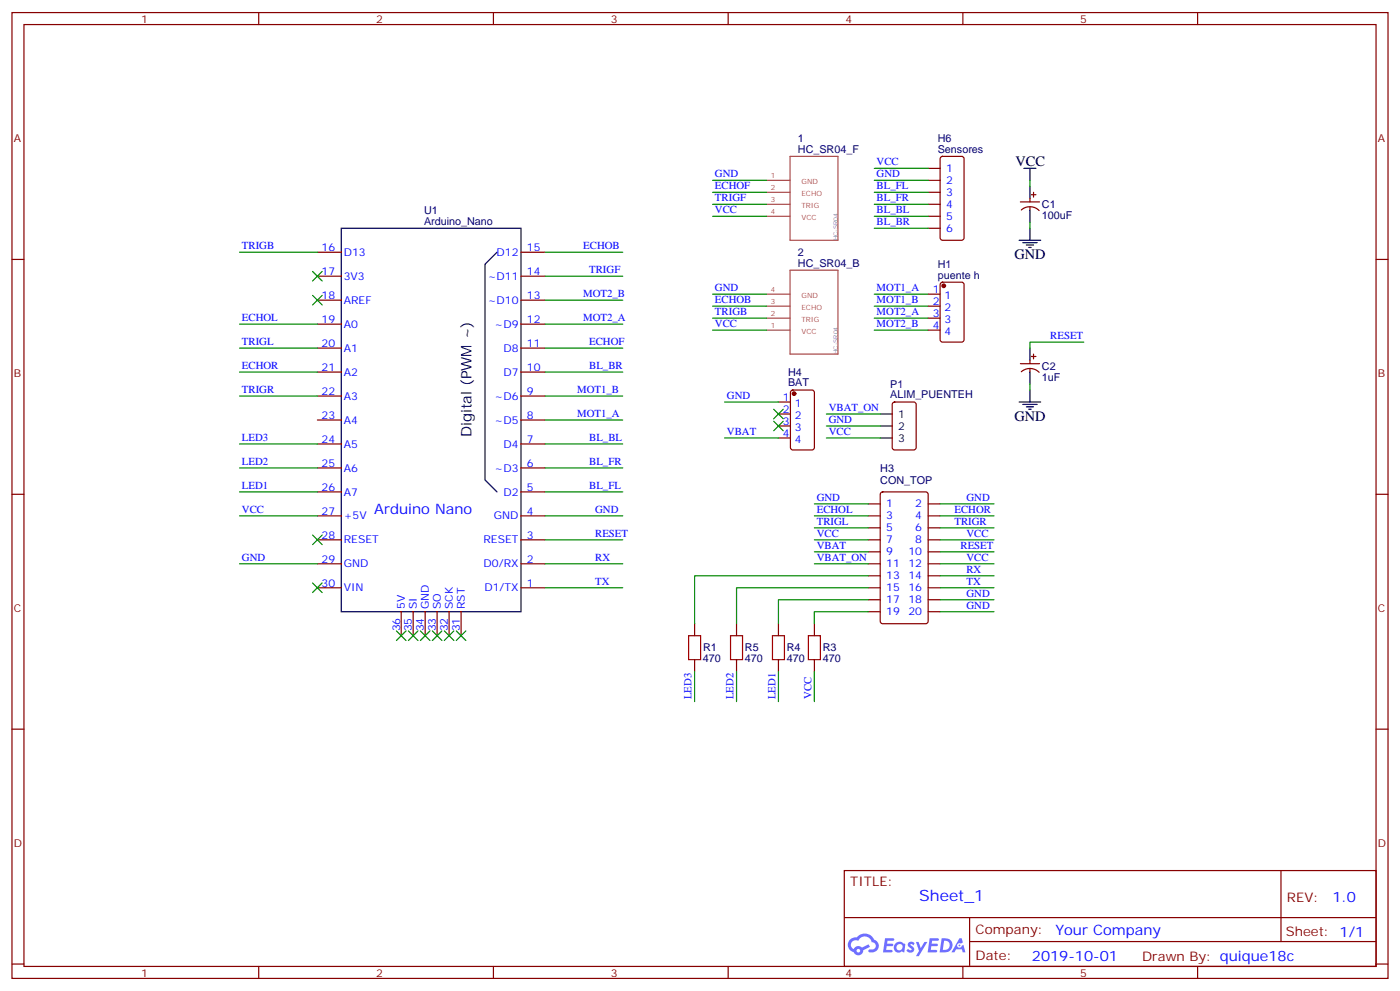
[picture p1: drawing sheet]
<svg xmlns="http://www.w3.org/2000/svg" width="412mm" height="292mm" viewBox="0 0 412 292" stroke-linecap="round" stroke-linejoin="round" font-family="sans-serif">
<g fill="none" stroke="#870000" stroke-width=".35">
<path d="M3.5 3.7h405.4v284.3h-405.4zM7.1 7.2h398.2v277.3h-398.2zM76.2 3.7v3.5M145.3 3.7v3.5M214.5 3.7v3.5M283.6 3.7v3.5M352.8 3.7v3.5M3.5 76.4h3.6M405.3 76.4h3.6M3.5 145.5h3.6M405.3 145.5h3.6M3.5 214.7h3.6"/>
<path d="M405.3 214.7h3.6M248.7 256.3h156.6v28.2h-156.6zM377.3 256.3v20.9M248.7 270.1h156.5M285.6 277.2h119.6M285.6 270.1v14.2M3.5 283.8h3.6M76.2 284.5v3.5M145.3 284.5v3.5M214.5 284.5v3.5M283.6 284.5v3.5M352.8 284.5v3.5"/>
<path d="M405.3 283.8h3.6"/>
</g>
<g fill="#5487ff">
<path d="M267.7 277.5a1.22 1.22 0 0 1 1.7 .2l-.4 .6a.47 .47 0 0 0-.3-.4 .47 .47 0 0 0-.5 .2l.1 .2a1.14 1.14 0 0 1 .8 1.8 1.14 1.14 0 0 1-1.9 0l-.2-.2 .5-.6 .7 .5a.29 .29 0 0 0 .3-.3 .29 .29 0 0 0-.2-.3 1.04 1.04 0 0 1-.6-1.7z"/>
<path d="M260.7 276.2h2.4l.3 .2-.2 .5-1.8 .1-.1 .8h1.5l.3 .4-.3 .4h-1.6l-.2 1.1h1.7l.2 .3-.2 .3-2.6 .1z"/>
<path d="M273.8 276.2h2.4l.3 .2-.1 .5-1.8 .1-.2 .8h1.6l.3 .4-.4 .4-1.6-.1-.1 1.1 1.7 .1 .2 .3-.2 .3-2.6 .1z"/>
<path d="M282.6 276.2h.7l.3 1.3-.6 .3a.69 .69 0 0 0-1 .3 .69 .69 0 0 0 .4 .9 .69 .69 0 0 0 .9-.6l.5-.2 .6 2.2h-.8l-.2-.9h-1.8l-.5 .9h-.8z"/>
<path d="M269.8 277.3h.8l.6 1.8 1.1-1.8h.9l-2.6 4.2h-.8l.9-1.5z"/>
<path d="M277.4 276.2l-.6 4.2h1.3a2.11 2.11 0 0 0 2.5-2.1 2.11 2.11 0 0 0-2.5-2.1zM278.1 277a1.39 1.39 0 0 1 1.7 1.4 1.39 1.39 0 0 1-1.8 1.2h-.3z"/>
<path d="M263.7 277.8a1.54 1.54 0 0 0-.1 2.2 1.54 1.54 0 0 0 2.2 .1l.6 .3 .3-2.3-.2-.3h-.4a1.49 1.49 0 0 0-2.4 0zM264 278.8a.94 .94 0 0 1 1.8 0 .94 .94 0 0 1-1.8 0z"/>
<path d="M250.4 276.6a2.18 2.18 0 0 0 1.1 3.7 1.44 1.44 0 0 0 1.6 .9 1.44 1.44 0 0 0 1.2-1.4l2-1.1-.5-.7-1.9 1a1.47 1.47 0 0 0-2.4 .4 1.39 1.39 0 0 1-.7-1.9 1.39 1.39 0 0 1 2-.5 2.12 2.12 0 0 1 2.2-1.3 2.12 2.12 0 0 1 1.9 1.7 1.14 1.14 0 0 1 1.1 1.4 1.14 1.14 0 0 1-1.7 .7 .43 .43 0 0 0-.5 .4 .43 .43 0 0 0 .4 .5 1.98 1.98 0 0 0 2.5-1.2 1.98 1.98 0 0 0-1.2-2.6 3.1 3.1 0 0 0-5.3-.6l-.9 .1zM252.3 279.9a.55 .55 0 0 1 1.1 0 .55 .55 0 0 1-1.1 0z"/>
<circle cx="282.6" cy="278.3" r=".26"/>
</g>
<g fill="none" stroke="#000" stroke-width=".35">
<path d="M301.6 49.6h3.6M303.4 49.6v3.5M303.4 54.9v3.5M100.5 67.2h53v112.9h-53zM146.4 74.3l-3.5 3.5v63.5l3.5 3.5M300.2 70.7h6.4M301.3 71.4h4.2M302.3 72.1h2.1M303 72.8h.7M303.4 61.9v3.5M303.4 67.2v3.5M300.2 118.4h6.4"/>
<path d="M301.3 119.1h4.2M302.3 119.8h2.1M303.4 102.5v3.5M303.4 109.5v3.6M303.4 114.8v3.6M259.3 121.9h3.5M259.3 125.4h3.5M259.3 128.9h3.5M303 120.5h.7"/>
</g>
<g fill="none" stroke="#870000" stroke-width=".35">
<path d="M273.4 49.6h3.5M273.4 53.1h3.5M273.4 56.6h3.5M277.2 46.2l.4-.2h5.7l.6 .5 .1 23.5-.5 .7h-5.9l-.6-.4-.1-23.6zM300.6 59.4h5.6M303.4 58.4v1M303.7 57.3h1.5M304.4 56.6v1.4M93.5 74.3h7M153.5 74.3h7M273.4 60.1h3.5M273.4 63.7h3.5"/>
<path d="M273.4 67.2h3.5M300.9 61.8a3.8 3.8 0 0 1 5.2 .2M303.4 60.9v1M93.5 95.4h7M93.5 88.4h7M93.5 81.3h7M153.5 95.4h7M153.5 88.4h7M153.5 81.3h7M273.4 86.6h3.5M273.4 90.1h3.5M273.4 93.7h3.5"/>
<path d="M273.4 97.2h3.5M277.2 83.3l.4-.2h5.7l.6 .4 .1 16.5-.5 .7h-5.9l-.6-.4-.1-16.5zM93.5 116.6h7M93.5 109.5h7M93.5 102.5h7M153.5 116.6h7M153.5 109.5h7M153.5 102.5h7M229.3 118.4h3.5M233.1 115l.4-.2h5.7l.6 .5 .1 16.5-.5 .6-5.9 .1-.6-.5-.1-16.5zM263.1 118.6l.4-.2h5.7l.6 .4 .1 13-.5 .6-5.9 .1-.6-.5-.1-12.9zM300.6 107.1h5.6"/>
<path d="M300.9 109.4a3.8 3.8 0 0 1 5.2 .2M303.4 106v1.1M303.4 108.5v1M303.7 105h1.5M304.4 104.2v1.5M93.5 137.8h7M93.5 130.7h7M93.5 123.6h7M153.5 137.8h7M153.5 130.7h7M153.5 123.6h7M229.3 121.9h3.5"/>
<path d="M229.3 125.4h3.5M229.3 128.9h3.5M93.5 158.9h7M93.5 151.9h7M93.5 144.8h7M153.5 158.9h7M153.5 151.9h7M153.5 144.8h7M255.8 158.9h3.5M255.8 151.9h3.5M255.8 155.4h3.5M255.8 148.3h3.5"/>
<path d="M259.5 145l.5-.2h12.7l.6 .4 .1 37.7-.5 .7h-12.9l-.7-.4v-37.7zM273.4 158.9h3.5M273.4 151.9h3.5M273.4 155.4h3.5M273.4 148.3h3.5M93.5 173h7M93.5 166h7M153.5 173h7M153.5 166h7M255.8 173h3.5M255.8 166h3.5M255.8 176.6h3.5"/>
<path d="M255.8 169.5h3.5M255.8 162.5h3.5M273.4 173h3.5M273.4 166h3.5M273.4 176.6h3.5M273.4 169.5h3.5M273.4 162.5h3.5M118.2 180.1v7M121.7 180.1v7M125.2 180.1v7M128.8 180.1v7M132.3 180.1v7"/>
<path d="M135.8 180.1v7M204.6 183.6v3.5M204.6 194.2v3.5M217 183.6v3.5M217 194.2v3.5M229.3 183.6v3.5M229.3 194.2v3.5M239.9 183.6v3.5M239.9 194.2v3.5M255.8 180.1h3.5M273.4 180.1h3.5"/>
</g>
<path d="M225.8 56.6h6.9M225.8 53.1h6.9M232.7 46h14.1v24.7h-14.1zM225.8 63.7h6.9M225.8 60.1h6.9M232.7 79.6h14.1v24.6h-14.1zM225.8 97.2h6.9M225.8 93.7h6.9M225.8 90.1h6.9M225.8 86.6h6.9" fill="none" stroke="#a64a4a" stroke-width=".35"/>
<g fill="#870000" stroke="#870000" stroke-width=".35">
<circle cx="278" cy="84.1" r=".53"/>
<circle cx="233.9" cy="115.9" r=".53"/>
</g>
<path d="M202.8 187.1h3.6v7.1h-3.6zM215.2 187.1h3.5v7.1h-3.5zM227.5 187.1h3.6v7.1h-3.6zM238.1 187.1h3.6v7.1h-3.6z" fill="none" stroke="#a10000" stroke-width=".35"/>
<g fill="none" stroke="#008700" stroke-width=".35">
<path d="M209.9 56.6h15.9M209.9 53.1h15.9M257.5 56.6h15.9M257.5 53.1h15.9M257.5 49.6h15.9M303.4 53.1v1.8M70.6 74.3h22.9M160.5 74.3h22.9M209.9 63.7h15.9M209.9 60.1h15.9M257.5 63.7h15.9M257.5 60.1h15.9"/>
<path d="M257.5 67.2h15.9M303.4 65.4v1.8M70.6 95.4h22.9M160.5 81.3h22.9M160.5 88.4h22.9M160.5 95.4h22.9M209.9 86.6h15.9M209.9 90.1h15.9M209.9 93.7h15.9M209.9 97.2h15.9M257.5 86.6h15.9M257.5 90.1h15.9"/>
<path d="M257.5 93.7h15.9M257.5 97.2h15.9M70.6 102.5h22.9M70.6 109.5h22.9M70.6 116.6h22.9M160.5 102.5h22.9M160.5 109.5h22.9M160.5 116.6h22.9M213.4 118.4h15.9M303.4 113.1v1.7M319.3 100.7h-15.9v1.8M70.6 130.7h22.9"/>
<path d="M70.6 137.8h22.9M160.5 123.6h22.9M160.5 130.7h22.9M160.5 137.8h22.9M213.4 128.9h15.9M243.4 128.9h15.9M243.4 125.4h15.9M243.4 121.9h15.9M70.6 144.8h22.9M70.6 151.9h22.9M160.5 144.8h22.9M160.5 151.9h22.9"/>
<path d="M160.5 158.9h22.9M239.9 151.9h15.9M239.9 148.3h15.9M239.9 155.4h15.9M239.9 158.9h15.9M276.9 151.9h15.9M276.9 148.3h15.9M276.9 155.4h15.9M276.9 158.9h15.9M70.6 166h22.9M160.5 166h22.9M160.5 173h22.9"/>
<path d="M239.9 166h15.9M239.9 162.5h15.9M255.8 173h-38.8v10.6M255.8 176.6h-26.5v7M255.8 169.5h-51.2v14.1M276.9 166h15.9M276.9 173h15.9M276.9 162.5h15.9M276.9 169.5h15.9M276.9 176.6h15.9M204.6 197.7v8.9M217 197.7v8.9"/>
<path d="M229.3 197.7v8.9M239.9 197.7v8.9M255.8 180.1h-15.9v3.5M276.9 180.1h15.9"/>
</g>
<g fill="#000" stroke="#008700" stroke-width=".35">
<path d="M92.1 79.9l2.8 2.8zM94.9 79.9l-2.8 2.8z"/>
<path d="M92.1 87l2.8 2.8zM94.9 87l-2.8 2.8z"/>
<path d="M227.9 120.5l2.8 2.8zM230.7 120.5l-2.8 2.8z"/>
<path d="M227.9 124l2.8 2.8zM230.7 124l-2.8 2.8z"/>
<path d="M92.1 157.5l2.8 2.8zM94.9 157.5l-2.8 2.8z"/>
<path d="M92.1 171.6l2.8 2.8zM94.9 171.6l-2.8 2.8z"/>
<path d="M116.8 185.7l2.8 2.9zM119.6 185.7l-2.8 2.9z"/>
<path d="M120.3 185.7l2.8 2.9zM120.3 188.6l2.8-2.9z"/>
<path d="M123.8 185.7l2.8 2.9zM126.6 185.7l-2.8 2.9z"/>
<path d="M127.4 185.7l2.8 2.9zM127.4 188.6l2.8-2.9z"/>
<path d="M130.9 185.7l2.8 2.9zM133.7 185.7l-2.8 2.9z"/>
<path d="M134.4 185.7l2.8 2.9zM137.2 185.7l-2.8 2.9z"/>
</g>
<text font-size="4.6" fill="#00f" x="270.8" y="265.3">Sheet_1</text>
<g font-size="4.2">
<text x="299.2" y="48.9">VCC</text>
<text x="298.8" y="76.4">GND</text>
<text x="298.8" y="124">GND</text>
<text x="138.9" y="128.7" transform="rotate(-90 138.9 128.7)">Digital (PWM ~)</text>
</g>
<g font-size="4.2" fill="#00f">
<text x="110.2" y="151.5">Arduino Nano</text>
<text x="392.5" y="265.6">1.0</text>
<text x="310.9" y="275.1">Your Company</text>
<text x="304" y="282.9">2019-10-01</text>
</g>
<g font-size="3.9" fill="#800">
<text x="250.5" y="260.9">TITLE:</text>
<text x="379.1" y="265.6">REV:</text>
<text x="287.4" y="275.1">Company:</text>
<text x="378.7" y="275.7">Sheet: 1/1</text>
<text x="287.4" y="282.8">Date:</text>
<text x="336.4" y="282.8">Drawn By: quique18c</text>
</g>
<g font-size="3.2" fill="#800">
<text x="41.6" y="6.7">1</text>
<text x="110.8" y="6.7">2</text>
<text x="179.9" y="6.7">3</text>
<text x="249.1" y="6.7">4</text>
<text x="318.2" y="6.7">5</text>
<text x="4.1" y="41.8">A</text>
<text x="405.9" y="41.8">A</text>
<text x="4.1" y="110.9">B</text>
<text x="405.9" y="110.9">B</text>
<text x="4.1" y="180.1">C</text>
<text x="405.9" y="180.1">C</text>
<text x="4.1" y="249.2">D</text>
<text x="405.9" y="249.2">D</text>
<text x="41.6" y="287.5">1</text>
<text x="110.8" y="287.5">2</text>
<text x="179.9" y="287.5">3</text>
<text x="249.1" y="287.5">4</text>
<text x="318.2" y="287.5">5</text>
</g>
<g font-size="3.2" fill="#000080">
<text x="235" y="41.9">1</text>
<text x="276.2" y="41.8">H6</text>
<text x="235" y="45">HC_SR04_F</text>
<text x="276.2" y="45">Sensores</text>
<text x="124.9" y="63">U1</text>
<text x="306.9" y="64.5">100uF</text>
<text x="306.9" y="61.3">C1</text>
<text x="124.9" y="66.1">Arduino_Nano</text>
<text x="235" y="75.4">2</text>
<text x="235" y="78.5">HC_SR04_B</text>
<text x="276.2" y="82">puente h</text>
<text x="276.2" y="78.9">H1</text>
<text x="232.1" y="113.8">BAT</text>
<text x="232.1" y="110.7">H4</text>
<text x="306.9" y="112.1">1uF</text>
<text x="306.9" y="108.9">C2</text>
<text x="262.2" y="117.3">ALIM_PUENTEH</text>
<text x="262.2" y="114.2">P1</text>
<text x="259.3" y="142.5">CON_TOP</text>
<text x="259.3" y="139">H3</text>
<text x="207.1" y="191.8">R1</text>
<text x="219.4" y="191.8">R5</text>
<text x="231.8" y="191.8">R4</text>
<text x="242.4" y="191.8">R3</text>
<text x="207.1" y="195">470</text>
<text x="219.4" y="195">470</text>
<text x="231.8" y="195">470</text>
<text x="242.4" y="195">470</text>
</g>
<g font-size="3.2" fill="#00f">
<text x="210.6" y="52.2">GND</text>
<text x="258.2" y="48.7">VCC</text>
<text x="258.2" y="52.2">GND</text>
<text x="278.7" y="50.6">1</text>
<text x="210.6" y="55.7">ECHOF</text>
<text x="210.6" y="59.3">TRIGF</text>
<text x="258.2" y="59.3">BL_FR</text>
<text x="258.2" y="55.7">BL_FL</text>
<text x="278.7" y="54.2">2</text>
<text x="278.7" y="57.7">3</text>
<text x="210.6" y="62.8">VCC</text>
<text x="258.2" y="62.8">BL_BL</text>
<text x="278.7" y="61.2">4</text>
<text x="278.7" y="64.7">5</text>
<text x="258.2" y="66.3">BL_BR</text>
<text x="278.7" y="68.3">6</text>
<text x="71.3" y="73.4">TRIGB</text>
<text x="94.7" y="73.9">16</text>
<text x="101.2" y="75.3">D13</text>
<text x="146.3" y="75.3">D12</text>
<text x="155.2" y="73.9">15</text>
<text x="171.8" y="73.4">ECHOB</text>
<text x="94.7" y="81">17</text>
<text x="101.2" y="82.4">3V3</text>
<text x="143.7" y="82.4">~D11</text>
<text x="155.2" y="81">14</text>
<text x="173.6" y="80.4">TRIGF</text>
<text x="94.7" y="88">18</text>
<text x="101.2" y="89.4">AREF</text>
<text x="143.7" y="89.4">~D10</text>
<text x="155.2" y="88">13</text>
<text x="171.8" y="87.5">MOT2_B</text>
<text x="210.6" y="85.7">GND</text>
<text x="210.6" y="89.3">ECHOB</text>
<text x="258.2" y="89.3">MOT1_B</text>
<text x="258.2" y="85.7">MOT1_A</text>
<text x="274.7" y="86.3">1</text>
<text x="274.7" y="89.8">2</text>
<text x="278.2" y="88">1</text>
<text x="71.3" y="94.5">ECHOL</text>
<text x="94.7" y="95.1">19</text>
<text x="155.2" y="95.1">12</text>
<text x="171.8" y="94.5">MOT2_A</text>
<text x="210.6" y="92.8">TRIGB</text>
<text x="258.2" y="92.8">MOT2_A</text>
<text x="274.7" y="93.3">3</text>
<text x="278.2" y="91.5">2</text>
<text x="278.2" y="95.1">3</text>
<text x="71.3" y="101.6">TRIGL</text>
<text x="101.2" y="96.5">A0</text>
<text x="145.7" y="96.5">~D9</text>
<text x="173.6" y="101.6">ECHOF</text>
<text x="210.6" y="96.3">VCC</text>
<text x="258.2" y="96.3">MOT2_B</text>
<text x="274.7" y="96.8">4</text>
<text x="278.2" y="98.6">4</text>
<text x="309.4" y="99.8">RESET</text>
<text x="94.7" y="102.1">20</text>
<text x="101.2" y="103.5">A1</text>
<text x="148.3" y="103.5">D8</text>
<text x="155.2" y="102.1">11</text>
<text x="71.3" y="108.7">ECHOR</text>
<text x="94.7" y="109.2">21</text>
<text x="101.2" y="110.6">A2</text>
<text x="148.3" y="110.6">D7</text>
<text x="155.2" y="109.2">10</text>
<text x="173.6" y="108.7">BL_BR</text>
<text x="71.3" y="115.7">TRIGR</text>
<text x="94.7" y="116.2">22</text>
<text x="101.2" y="117.7">A3</text>
<text x="145.7" y="117.7">~D6</text>
<text x="155.2" y="116.2">9</text>
<text x="170" y="115.7">MOT1_B</text>
<text x="214.1" y="117.5">GND</text>
<text x="230.6" y="118">1</text>
<text x="234.1" y="119.8">1</text>
<text x="94.7" y="123.3">23</text>
<text x="101.2" y="124.7">A4</text>
<text x="145.7" y="124.7">~D5</text>
<text x="155.2" y="123.3">8</text>
<text x="170" y="122.8">MOT1_A</text>
<text x="230.6" y="121.5">2</text>
<text x="230.6" y="125.1">3</text>
<text x="234.1" y="123.3">2</text>
<text x="244.1" y="124.5">GND</text>
<text x="244.1" y="121">VBAT_ON</text>
<text x="71.3" y="129.8">LED3</text>
<text x="94.7" y="130.4">24</text>
<text x="101.2" y="131.8">A5</text>
<text x="148.3" y="131.8">D4</text>
<text x="155.2" y="130.4">7</text>
<text x="173.6" y="129.8">BL_BL</text>
<text x="214.1" y="128.1">VBAT</text>
<text x="230.6" y="128.6">4</text>
<text x="234.1" y="126.8">3</text>
<text x="234.1" y="130.4">4</text>
<text x="244.1" y="128.1">VCC</text>
<text x="71.3" y="136.9">LED2</text>
<text x="94.7" y="137.4">25</text>
<text x="155.2" y="137.4">6</text>
<text x="173.6" y="136.9">BL_FR</text>
<text x="71.3" y="143.9">LED1</text>
<text x="101.2" y="138.8">A6</text>
<text x="145.7" y="138.8">~D3</text>
<text x="173.6" y="143.9">BL_FL</text>
<text x="94.7" y="144.5">26</text>
<text x="101.2" y="145.9">A7</text>
<text x="148.3" y="145.9">D2</text>
<text x="155.2" y="144.5">5</text>
<text x="240.6" y="147.5">GND</text>
<text x="261.1" y="149.4">1</text>
<text x="269.6" y="149.4">2</text>
<text x="284.7" y="147.5">GND</text>
<text x="71.3" y="151">VCC</text>
<text x="94.7" y="151.5">27</text>
<text x="101.2" y="152.9">+5V</text>
<text x="145.5" y="152.9">GND</text>
<text x="155.2" y="151.5">4</text>
<text x="175.3" y="151">GND</text>
<text x="240.6" y="151">ECHOL</text>
<text x="240.6" y="154.5">TRIGL</text>
<text x="261.1" y="152.9">3</text>
<text x="269.6" y="152.9">4</text>
<text x="281.2" y="151">ECHOR</text>
<text x="281.2" y="154.5">TRIGR</text>
<text x="94.7" y="158.6">28</text>
<text x="101.2" y="160">RESET</text>
<text x="142.4" y="160">RESET</text>
<text x="155.2" y="158.6">3</text>
<text x="175.3" y="158">RESET</text>
<text x="240.6" y="158">VCC</text>
<text x="240.6" y="161.6">VBAT</text>
<text x="261.1" y="160">7</text>
<text x="261.1" y="156.5">5</text>
<text x="269.6" y="160">8</text>
<text x="269.6" y="156.5">6</text>
<text x="282.9" y="161.6">RESET</text>
<text x="284.7" y="158">VCC</text>
<text x="71.3" y="165.1">GND</text>
<text x="94.7" y="165.6">29</text>
<text x="101.2" y="167">GND</text>
<text x="142.5" y="167">D0/RX</text>
<text x="155.2" y="165.6">2</text>
<text x="175.3" y="165.1">RX</text>
<text x="240.6" y="165.1">VBAT_ON</text>
<text x="261.1" y="167">11</text>
<text x="261.1" y="163.5">9</text>
<text x="267.6" y="167">12</text>
<text x="267.6" y="163.5">10</text>
<text x="284.7" y="165.1">VCC</text>
<text x="94.7" y="172.7">30</text>
<text x="155.2" y="172.7">1</text>
<text x="175.3" y="172.2">TX</text>
<text x="261.1" y="170.6">13</text>
<text x="267.6" y="170.6">14</text>
<text x="284.7" y="172.2">TX</text>
<text x="284.7" y="168.6">RX</text>
<text x="101.2" y="174.1">VIN</text>
<text x="119.2" y="179.4" transform="rotate(-90 119.2 179.4)">5V</text>
<text x="122.8" y="179.4" transform="rotate(-90 122.8 179.4)">SI</text>
<text x="126.3" y="179.4" transform="rotate(-90 126.3 179.4)">GND</text>
<text x="129.8" y="179.4" transform="rotate(-90 129.8 179.4)">SO</text>
<text x="133.3" y="179.4" transform="rotate(-90 133.3 179.4)">SCK</text>
<text x="136.9" y="179.4" transform="rotate(-90 136.9 179.4)">RST</text>
<text x="142.7" y="174.1">D1/TX</text>
<text x="261.1" y="177.6">17</text>
<text x="261.1" y="174.1">15</text>
<text x="267.6" y="177.6">18</text>
<text x="267.6" y="174.1">16</text>
<text x="284.7" y="175.7">GND</text>
<text x="284.7" y="179.2">GND</text>
<text x="117.8" y="185.9" transform="rotate(-90 117.8 185.9)">36</text>
<text x="121.4" y="185.9" transform="rotate(-90 121.4 185.9)">35</text>
<text x="124.9" y="185.9" transform="rotate(-90 124.9 185.9)">34</text>
<text x="128.4" y="185.9" transform="rotate(-90 128.4 185.9)">33</text>
<text x="131.9" y="185.9" transform="rotate(-90 131.9 185.9)">32</text>
<text x="135.5" y="185.9" transform="rotate(-90 135.5 185.9)">31</text>
<text x="261.1" y="181.2">19</text>
<text x="267.6" y="181.2">20</text>
<text x="203.7" y="205.8" transform="rotate(-90 203.7 205.8)">LED3</text>
<text x="216.1" y="205.8" transform="rotate(-90 216.1 205.8)">LED2</text>
<text x="228.4" y="205.8" transform="rotate(-90 228.4 205.8)">LED1</text>
<text x="239" y="205.8" transform="rotate(-90 239 205.8)">VCC</text>
</g>
<g font-size="3.2">
<text x="264.6" y="122.9">1</text>
<text x="264.6" y="126.5">2</text>
<text x="264.6" y="130">3</text>
</g>
<g font-size="2.1" fill="#a54b4b">
<text x="227.1" y="52.4">1</text>
<text x="227.1" y="59.5">3</text>
<text x="227.1" y="55.9">2</text>
<text x="236.1" y="57.7">ECHO</text>
<text x="236.1" y="54.1">GND</text>
<text x="227.1" y="63">4</text>
<text x="236.1" y="64.7">VCC</text>
<text x="236.1" y="61.2">TRIG</text>
<text x="227.1" y="89.4">3</text>
<text x="227.1" y="85.9">4</text>
<text x="236.1" y="87.6">GND</text>
<text x="227.1" y="93">2</text>
<text x="236.1" y="94.7">TRIG</text>
<text x="236.1" y="91.2">ECHO</text>
<text x="227.1" y="96.5">1</text>
<text x="236.1" y="98.2">VCC</text>
</g>
<g font-size="1.8" fill="#838383">
<text x="246.8" y="70.7" transform="rotate(-90 246.8 70.7)">HC-SR04</text>
<text x="246.8" y="104.2" transform="rotate(-90 246.8 104.2)">HC-SR04</text>
</g>
</svg>
